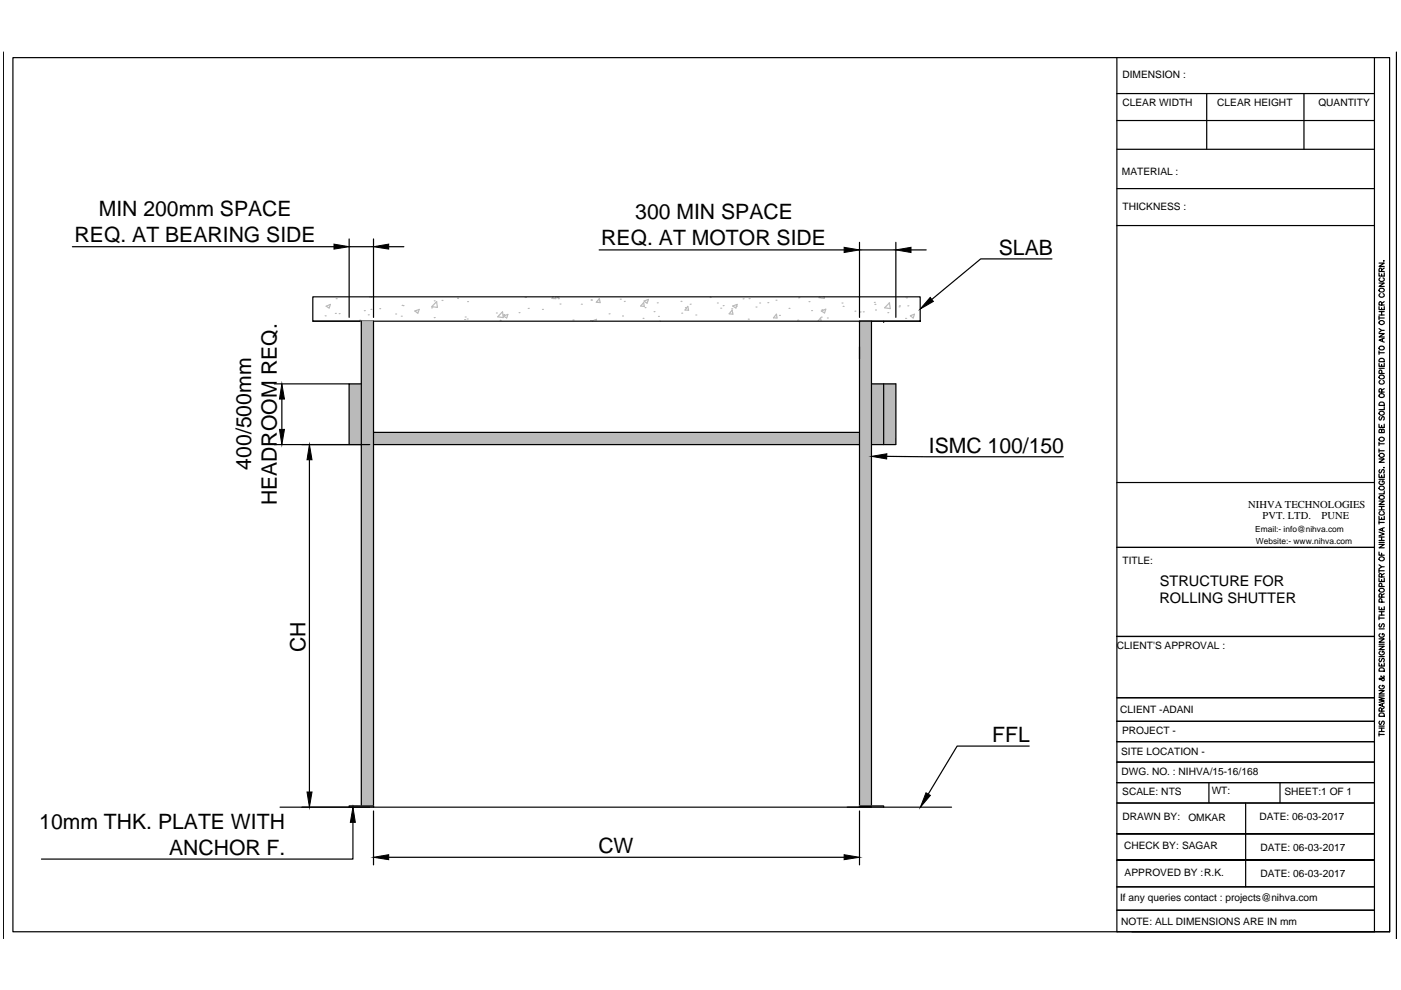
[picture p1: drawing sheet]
<svg xmlns="http://www.w3.org/2000/svg" width="297mm" height="210mm" viewBox="0 0 297 210" stroke-linecap="round" stroke-linejoin="round" font-family="sans-serif">
<!-- layer: 0 -->
<g fill="none" stroke="#bababa" stroke-width=".25">
<path d="M68.9 67h.1M69.2 64.9l.8-.4-.2 .8zM71.1 66.4h.1M71.3 63.3h.1M71.9 66.5h.1M76.3 67.9h.1M77.2 65.9h.1M78.1 66.7h.1M78.3 62.9h.5M78.6 65.6h.1M80.5 65.4h.1M83.9 66.6h.1"/>
<path d="M85.1 67h.1M85.2 64.8h.1M85.5 64.8h.1M88 65.9l.9-.3-.3 .8zM91.5 65.3h.1M92.1 63.8h.1M92.1 67.3h.1M92.6 64l.1 1.2-1.1-.2zM93.7 63.7h.1M97 63.3h.1M98.5 67.8h.1M98.6 67.2h.1"/>
<path d="M99 67.6h.1M99.1 64h.1M105.2 66.4h.1M106 67.9h.1M106.5 66.1l.2 1.2-1.2-.1zM106.8 67l.9-.3-.3 .7zM106.8 66.7h.1M110.1 66.3h.1M111.4 63.1h.1M112 65.4h.1M115 65.6h.1M117.3 62.9l-.3 .4h.8v-.4"/>
<path d="M118 62.9l.4 .3 .1-.3M118.4 63.3h.1M118.7 64.5h.1M121.5 67.8h.1M123.3 64.5h.1M125.2 68h.1M125.3 63.6h.1M125.6 68.1l.9-.4-.1 .4M126.6 64.1h.1M127.1 63.3l.1 .9-.8-.1zM129.1 66.5h.1M131.5 63.4h.1"/>
<path d="M132 67h.1M132.4 63.9h.1M136.3 67.5h.1M136.5 64.2l.1 .8-.8-.1zM136.6 63.8l.9-.3-.3 .8zM136.8 65.2h.1M138.7 66.1h.1M139.3 64.2h.1M139.6 67.1h.1M139.9 68.1h.1M144.4 63.9h.1M144.6 66.4h.1"/>
<path d="M145.3 65.2h.1M145.8 65l.2 .8-.8-.1zM146.3 64.5h.1M147.5 66.8h.1M150.6 63.1h.1M152.1 64.2h.1M152.8 65.3h.1M153.3 64.8h.1M155.1 65.5h.1M155.2 65.8l.2 .8-.8-.1zM155.3 64.9l1-.4-.3 .8zM156.1 64.9h.1"/>
<path d="M157.6 63.4h.1M158.7 67.7h.1M158.8 63.3h.1M160.3 65.1h.1M161.1 64.2h.1M162.8 64.2h.1M164.5 63.7h.1M164.6 66.6l.1 .8h-.7zM165.3 66.9h.1M167.3 65.4h.1M169.1 67.9h.1M169.3 63.1h.1"/>
<path d="M171.5 64h.1M172.1 65.9h.1M173.4 68.1l.6-.7 .1 .7M173.8 62.9l-.2 .2 1.2 .2-.1-.4M174.1 67.3h.1M174.1 65.9l1-.3-.3 .8zM174.3 65.7h.1M175.4 67.4h.1M178.5 64.2h.1M178.8 65h.1M181.3 66h.1M182.4 66.2h.1"/>
<path d="M183 66.1h.1M185.4 64.1h.1M185.5 64.5h.1M185.6 65.7h.1M188.2 66.3h.1M188.6 64.2l.2 1.2-1.2-.1zM190.6 65.1h.1M190.7 64.8h.1M192 67.5h.1M192.2 63.1h.1M192.5 64.8h.1M193 67l.9-.4-.3 .8z"/>
</g>
<g fill="none" stroke="#000" stroke-width=".25">
<path d="M.7 11v188M2.7 12.2h291.9v185.4h-291.9zM236.8 12.2v185.4h54.6v-185.4M236.8 19.8h54.6M255.8 19.8v11.9M276.5 19.8v11.9M296.1 11v188M236.8 31.7h54.6M236.8 25.6h54.6M236.8 40h54.6M15.4 52.3h55.4M74 50.7v16.6"/>
<path d="M74 52.3h5.2M79.2 50.7v16.6M82.4 52.3h3.2M127 53h52M182.2 51.4v15.9M182.2 53h7.7M189.9 51.4v15.9M193.2 53h3.2M223 54.9h-15.1l-10.3 8.6M236.8 47.8h54.6M292.4 57.9v.6h1.1v-.6M292.4 55.8h1.1l-1.1 .7h1.1"/>
<path d="M292.6 58.9a.39 .39 0 0 0-.2 .5 .39 .39 0 0 0 .4 .3h.3a.39 .39 0 0 0 .4-.3 .39 .39 0 0 0-.3-.5M292.9 57.6l-.1-.7h-.3l-.1 .7h1.1M292.9 58.1v.4M293.4 55.2v.2zM293.5 56.8l-.6 .4M66.3 62.9h128.8v5.2h-128.8zM66.3 68.1h12.9v103v-.2h-5.2v.2M76.6 68.1v102.8M182.2 68.4v-.3h2.6v102.8M182.2 73.5v2.6M187.4 68.1v.3M195.1 68.1h-12.9v103h-2.6"/>
<path d="M292.4 77v.7h1.1v-.7M292.4 70.7h1.1l-1.1 .7h1.1M292.4 68.3a.52 .52 0 0 1 .7-.4 .52 .52 0 0 1 .2 .8 .56 .56 0 0 1-.6 .1 .56 .56 0 0 1-.3-.5zM292.4 65v.6h1.1v-.6M292.4 60h1.1l-1.1 .7h1.1M292.4 67v.8M292.4 74.4v.7M292.4 78.1h1.1M292.4 74.8h1.1M292.4 69.7l.5 .3M292.4 67.4h1.1M292.4 66.8h1.1"/>
<path d="M292.4 66.1h1.1M292.6 79.6a.54 .54 0 0 1 .6 0 .54 .54 0 0 1 .2 .6 .52 .52 0 0 1-.7 .1 .52 .52 0 0 1-.1-.7zM292.6 73.5a.54 .54 0 0 1 .6-.1 .54 .54 0 0 1 .2 .6 .51 .51 0 0 1-.7 .2 .51 .51 0 0 1-.1-.7zM292.6 61.2a.54 .54 0 0 1 .6-.1 .54 .54 0 0 1 .2 .6 .51 .51 0 0 1-.7 .2 .51 .51 0 0 1-.1-.7zM292.6 76h.5l.3 .2 .1 .5h-1.1v-.3zM292.6 62.3a.39 .39 0 0 0-.2 .4 .39 .39 0 0 0 .4 .3h.3a.39 .39 0 0 0 .4-.3 .39 .39 0 0 0-.3-.4M292.9 64.7v-.5l-.3-.2-.2 .2v.5h1.1M292.9 65.3v.3M292.9 66.1v.7M292.9 77.3v.4M293 79.2l-.1-.6-.4-.1-.1 .7h1.1M293.1 71.9v.5"/>
<path d="M293.5 71.7l-1.1 .4 1.1 .4M293.5 70h-.6l-.5 .5M293.5 64l-.6 .3M58.2 94.3h20.2M58.2 81.4h15.8M59.8 84.6v6.4M65.6 97.5v70.4M76.6 81.4h-2.6v12.9h2.6M79.2 94.3h103M79.2 91.7h103M184.8 81.4h5.1v12.9h-2.5M187.4 81.4v12.9h-2.6"/>
<path d="M188 96.8h37.5M292.4 97.3h1.1l-1.1 .7h1.1M292.4 89.9v.7h1.1v-.7M292.4 93.8v.7M292.4 95.2v.7M292.4 95.6h1.1M292.4 94.1h1.1M292.5 92.9a.5 .5 0 0 1 .7-.2 .5 .5 0 0 1 0 .8 .5 .5 0 0 1-.6 0 .5 .5 0 0 1-.1-.6zM292.6 99.6l-.2 .2 .2 .5 .2-.1 .4-.6 .3 .2-.2 .5M292.6 88.3l-.2 .3 .2 .5 .2-.1 .3-.6h.3l.1 .4-.2 .3M292.6 85.4l.6-.1 .2 .2 .1 .5h-1.1zM292.6 83.6a.54 .54 0 0 1 .6-.1 .54 .54 0 0 1 .2 .6 .52 .52 0 0 1-.7 .2 .52 .52 0 0 1-.1-.7z"/>
<path d="M292.6 96.2a.48 .48 0 0 1 .7 0 .48 .48 0 0 1 0 .6 .48 .48 0 0 1-.7 .1 .48 .48 0 0 1 0-.7zM292.6 87.2a.48 .48 0 0 1 .7 .1 .48 .48 0 0 1 0 .6 .48 .48 0 0 1-.7 .1 .48 .48 0 0 1 0-.8zM292.6 80.7a.39 .39 0 0 0-.2 .4 .39 .39 0 0 0 .4 .3h.3a.39 .39 0 0 0 .4-.3 .39 .39 0 0 0-.3-.4M292.9 91.3l.2-.3 .3 .1 .1 .2v.4h-1.1l.1-.7 .3 .1 .1 .6M292.9 83.1l-.1-.6h-.3l-.1 .6h1.1M292.9 90.2v.4M293.4 99.1h.1zM293.5 86.2v.7h-1.1M293.5 82.4l-.6 .3M236.8 116.1h54.6M236.8 102.3h54.6M292.4 117v.7h1.1"/>
<path d="M292.4 115.4h1.1l-1.1 .7h1.1M292.4 112.8l1.1 .4-1.1 .4M292.4 109.5v.6h1.1v-.6M292.4 106.2h1.1l-1.1 .8h1.1M292.4 100.5v.7h1.1v-.7M292.4 110.4v.7M292.4 119.7l.5 .5M292.4 115h1.1M292.4 114.6h1.1M292.4 113.9h1.1M292.4 110.8h1.1M292.4 108.1h1.1"/>
<path d="M292.4 107.4h1.1M292.4 101.6h1.1M292.5 118.3a.5 .5 0 0 1 .7-.2 .5 .5 0 0 1 0 .8 .5 .5 0 0 1-.6-.1 .5 .5 0 0 1-.1-.5zM292.6 105.1a.54 .54 0 0 1 .6 0 .54 .54 0 0 1 .2 .6 .52 .52 0 0 1-.7 .2 .52 .52 0 0 1-.1-.8zM292.6 103.2a.54 .54 0 0 1 .6-.1 .54 .54 0 0 1 .2 .6 .51 .51 0 0 1-.7 .2 .51 .51 0 0 1-.1-.7zM292.6 108.4a.39 .39 0 0 0-.2 .5 .39 .39 0 0 0 .4 .3h.3a.39 .39 0 0 0 .4-.3 .39 .39 0 0 0-.3-.5M292.6 102a.39 .39 0 0 0-.2 .4 .39 .39 0 0 0 .4 .3h.3a.38 .38 0 0 0 .4-.4 .38 .38 0 0 0-.4-.3v.2M292.9 100.8v.4M292.9 107.4v.7M292.9 109.8v.3M292.9 113.9v.7M292.9 117.3v.4"/>
<path d="M293.1 112v.6M293.5 111.9l-1.1 .4 1.1 .4M293.5 104.1v.6h-1.1M291.4 134.9h-54.6h54.6M292.4 137h1.1l-1.1 .7h1.1M292.4 135.5h1.1l-1.1 .7h1.1M292.4 128.6v.7h1.1v-.7M292.4 122.6v.7h1.1v-.7M292.4 120.7v.7M292.4 130.7v.7M292.4 139.2h1.1M292.4 136.6h1.1"/>
<path d="M292.4 133.3h1.1M292.4 131h1.1M292.4 130.4h1.1M292.4 129.7h1.1M292.4 121h1.1M292.6 139.6l-.2 .3 .2 .4 .2-.1 .3-.6 .3 .1 .1 .3-.2 .3M292.6 132.2l-.2 .3 .2 .5 .2-.1 .4-.7 .3 .3-.2 .5M292.6 124.8a.54 .54 0 0 1 .6 0 .54 .54 0 0 1 .2 .5 .51 .51 0 0 1-.7 .3 .51 .51 0 0 1-.1-.8zM292.6 138.1a.51 .51 0 0 0 .1 .8 .51 .51 0 0 0 .8-.4l-.3-.4h-.1v.2M292.6 134.4a.39 .39 0 0 0-.2 .4 .39 .39 0 0 0 .4 .3h.3a.38 .38 0 0 0 .4-.4 .38 .38 0 0 0-.4-.3v.2M292.9 126.6l-.1-.6-.3-.1-.1 .7h1.1M292.9 122.3l-.1-.6h-.3l-.1 .6h1.1"/>
<path d="M292.9 122.9v.4M292.9 128.9v.4M292.9 129.7v.7M293 127.7l-.1-.7h-.4l-.1 .7h1.1M293 124.4l-.1-.6-.3-.2-.2 .3v.5h1.1M293.5 120.2h-.6l-.5 .4M293.5 125.9l-.6 .3M293.5 121.6l-.6 .3M294.6 135.7v61.9h-54.6M218.2 158.2h-15.3l-6.1 10.2M236.8 147.9h54.6M236.8 152.9h54.6"/>
<path d="M236.8 157.3h54.6M292.4 147.9l1.1 .2-1.1 .3 1.1 .2-1.1 .3M292.4 146.4h1.1l-1.1 .7h1.1M292.4 140.6v.6h1.1v-.6M292.4 155.7h1.1M292.4 155.3v.8M292.4 155.1h1.1M292.4 154.4h1.1M292.4 154h1.1M292.4 147.6h1.1M292.6 152.9l-.2 .2 .2 .5h.2l.3-.7 .3 .1 .1 .4-.2 .2M292.6 151.2h.7l.2 .7h-1.1z"/>
<path d="M292.6 141.7h.7l.2 .6h-1.1zM292.6 145.3a.39 .39 0 0 0-.2 .5 .39 .39 0 0 0 .4 .3h.3a.38 .38 0 0 0 .4-.4 .38 .38 0 0 0-.4-.4v.3M292.8 143.3v.1a.63 .63 0 0 1 .6 .9h-.3l-.3-.5-.4 .1 .2 .2 .2-.1 .6-.4 .1-.2-.1-.1M292.9 150.8v-.4l-.3-.3-.2 .3v.4h1.1M292.9 140.8v.4M292.9 154.4v.7M293.1 149.2v.5M293.5 149l-1.1 .5 1.1 .4M293.5 150.1l-.6 .3M59.4 171.1h142.3M74.8 174.4v7.7h-66M79.2 171.9v11.5"/>
<path d="M182.2 171.9v11.5M184.8 171.1h-2.6v-.2h5.2v.2M236.8 161.6h54.6M236.8 170.3h54.6M236.8 176.8h54.6M256.3 165.9v4.4M264.1 170.3v17.7M271.4 165.9v4.4M291.4 165.9h-54.6h54.6M291.4 176.8h-54.6h54.6M82.4 181.8h96.6M236.8 188h54.6"/>
<path d="M236.8 193h54.6M291.4 182.4h-54.6h54.6M296.1 199h.1"/>
</g>
<g fill="#bababa" stroke="#bababa" stroke-width=".21">
<path d="M76.6 68.1v102.8h2.6zM76.6 68.1h2.6v102.8z"/>
<path d="M79.2 91.7v2.6h103zM79.2 91.7h103v2.6z"/>
<path d="M187.4 81.4v12.9h2.5zM187.4 81.4h2.5v12.9z"/>
<path d="M184.8 81.4v12.9h2.6zM184.8 81.4h2.6v12.9z"/>
<path d="M74 81.4v12.9h2.6zM74 81.4h2.6v12.9z"/>
<path d="M182.2 68.1v102.8h2.6zM182.2 68.1h2.6v102.8z"/>
<path d="M74 170.9v.2h5.2zM74 170.9h5.2v.2z"/>
<path d="M182.2 170.9v.2h5.2zM182.2 170.9h5.2v.2z"/>
</g>
<g fill="#000" stroke="#000" stroke-width=".21">
<path d="M70.8 51.8l3.2 .5-3.2 .5zM79.2 52.3l3.2-.5v1zM179 52.4l3.2 .6-3.2 .5zM189.9 53l3.3-.6v1.1zM197.2 63.1l.7 .8-2.8 1.6zM59.8 81.4l.5 3.2h-1zM59.3 91h1l-.5 3.3zM65.6 94.3l.6 3.2h-1.1zM184.8 96.8l3.2-.6v1.1zM65.1 167.9h1.1l-.6 3.2zM74.8 171.1l.5 3.3h-1zM196.3 168.1l1 .5-2.2 2.5z"/>
<path d="M79.2 181.8l3.2-.6v1.1zM179 181.2l3.2 .6-3.2 .5z"/>
</g>
<g font-size="4.5">
<text x="20.9" y="45.8">MIN 200mm SPACE</text>
<text x="134.7" y="46.5">300 MIN SPACE</text>
<text x="15.8" y="51.3">REQ. AT BEARING SIDE</text>
<text x="127.5" y="51.9">REQ. AT MOTOR SIDE</text>
<text x="211.8" y="54">SLAB</text>
<text x="196.9" y="96">ISMC 100/150</text>
<text x="53.3" y="99.6" transform="rotate(-90 53.3 99.6)">400/500mm</text>
<text x="58.7" y="107.2" transform="rotate(-90 58.7 107.2)">HEADROOM REQ.</text>
<text x="64.8" y="138.3" transform="rotate(-90 64.8 138.3)">CH</text>
<text x="210.4" y="157.4">FFL</text>
<text x="8.3" y="175.8">10mm THK. PLATE WITH</text>
<text x="35.8" y="181.3">ANCHOR F.</text>
<text x="126.9" y="180.9">CW</text>
</g>
<g font-size="3.1">
<text x="245.9" y="124.1">STRUCTURE FOR</text>
<text x="245.8" y="127.9">ROLLING SHUTTER</text>
</g>
<g font-size="2.2">
<text x="238" y="16.5">DIMENSION :</text>
<text x="238" y="22.4">CLEAR WIDTH</text>
<text x="258.1" y="22.4">CLEAR HEIGHT</text>
<text x="279.5" y="22.4">QUANTITY</text>
<text x="237.9" y="37.1">MATERIAL :</text>
<text x="238" y="44.4">THICKNESS :</text>
<text x="264.7" y="107.7">NIHVA TECHNOLOGIES</text>
<text x="267.7" y="110.1">PVT. LTD.</text>
<text x="280.2" y="110.1">PUNE</text>
<text x="238" y="119.6">TITLE:</text>
<text x="236.8" y="137.6">CLIENT'S APPROVAL :</text>
<text x="237.5" y="151.1">CLIENT -ADANI</text>
<text x="237.9" y="155.7">PROJECT -</text>
<text x="237.7" y="160">SITE LOCATION -</text>
<text x="237.8" y="164.2">DWG. NO. : NIHVA/15-16/168</text>
<text x="237.9" y="168.5">SCALE: NTS</text>
<text x="238" y="173.9">DRAWN BY:</text>
<text x="256.9" y="168.4">WT:</text>
<text x="267" y="173.9">DATE: 06-03-2017</text>
<text x="272.3" y="168.5">SHEET:1 OF 1</text>
<text x="252" y="174.1">OMKAR</text>
<text x="238.3" y="180">CHECK BY: SAGAR</text>
<text x="238.4" y="185.7">APPROVED BY :R.K.</text>
<text x="267.2" y="180.3">DATE: 06-03-2017</text>
<text x="267.2" y="186">DATE: 06-03-2017</text>
<text x="237.5" y="191">If any queries contact : projects@nihva.com</text>
<text x="237.7" y="196.1">NOTE: ALL DIMENSIONS ARE IN mm</text>
</g>
<g font-size="1.8">
<text x="266.1" y="112.8">Email:- info@nihva.com</text>
<text x="266.3" y="115.3">Website:- www.nihva.com</text>
</g>
</svg>
